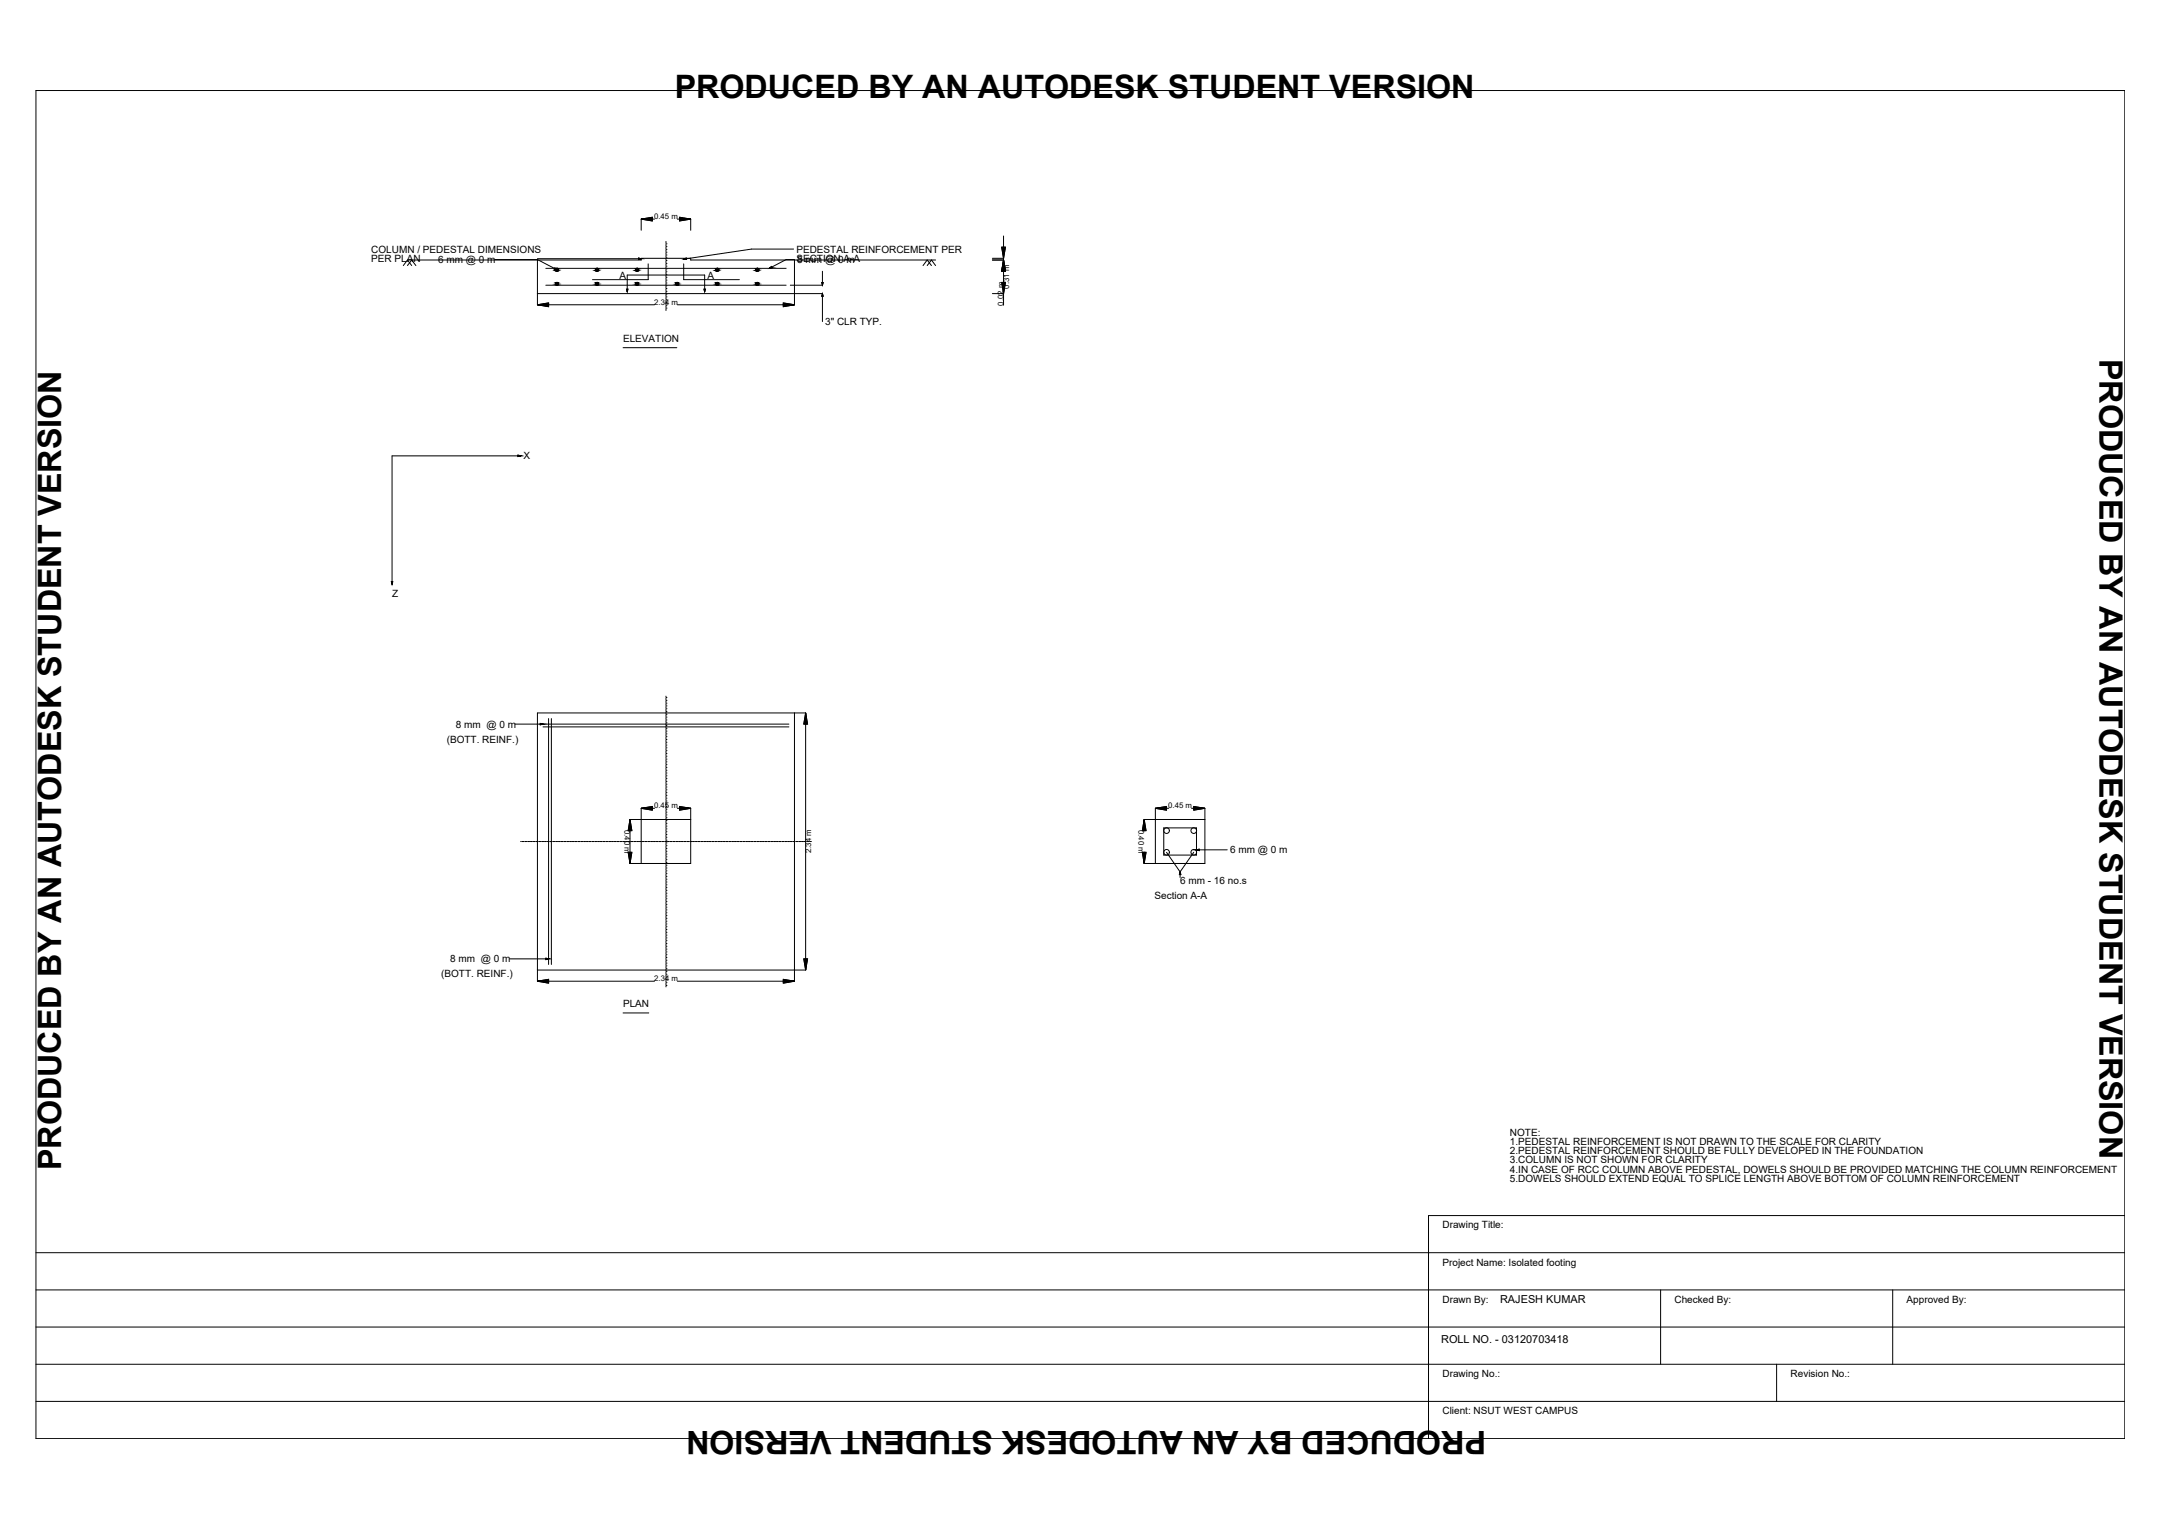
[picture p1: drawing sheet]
<svg xmlns="http://www.w3.org/2000/svg" width="297mm" height="210mm" viewBox="0 0 297 210" stroke-linecap="round" stroke-linejoin="round" font-family="sans-serif">
<!-- layer: 0 -->
<g fill="none" stroke="#000" stroke-width=".14">
<path d="M4.9 12.4h287v185.2h-287zM56 35.7h32.1v-.2h6.8v.2h33.6M56 35.7l-.6 .8M56 35.7l.6 .8M56 36.5l.6-.8 .5 .8M68 35.7h5.8l2.7 1.4M73.8 35.7v6.2M73.8 35.5h14.3M75 39.2h33M75 36.9h33M76.2 36.8l.3 .3-.4-.1zM86.1 39.7h.2l-.1 .4z"/>
<path d="M87.7 35.4l.4 .1-.4 .1zM88.1 30.1l1.5-.3v.6zM88.1 30.1v1.5M89.1 36.2v2.2h-7.7M89.6 30.1h.3M91.5 33.5h.1M91.5 33.9h.1M91.5 34.3h.1M91.5 34.6h.1M91.5 35h.1M91.5 35.4h.1M91.5 35.8h.1"/>
<path d="M91.5 36.2h.1M91.5 36.6h.1M91.5 36.9h.1M91.5 37.3h.1M91.5 37.7h.1M91.5 38.1h.1M91.5 38.5h.1M91.5 38.9h.1M91.5 39.3h.1M91.5 39.6h.1M91.5 33.2v.2M91.5 33.6v.2"/>
<path d="M91.5 34v.2M91.5 34.4v.2M91.5 34.7v.2M91.5 35.1v.2M91.5 35.5v.2M91.5 35.9v.2M91.5 36.3v.2M91.5 36.7v.2M91.5 37v.2M91.5 37.4v.2M91.5 37.8v.2M91.5 38.2v.2"/>
<path d="M91.5 38.6v.2M91.5 39v.2M91.5 39.3v.2M91.5 39.7v.2M93.1 30.1h.3M93.4 29.8l1.5 .3-1.5 .3zM93.9 35.6l.4-.2v.2zM93.9 36.2v2.2h7.7M94.9 30.1v1.5M96.7 39.7h.2l-.1 .4zM105.7 36.9l.3-.3 .1 .2zM108.6 39.2h4.4"/>
<path d="M109 34.2h-5.7l-9.4 1.4M109.2 35.7v6.2M109.2 35.7h-1.2l-2.3 1.2M112.9 38.8h.2l-.1 .4zM113 37.3v1.9M126.8 36.5l.6-.8 .6 .8M127.4 36.5l.6-.8 .5 .8M136.3 35.5h1.6l.2-1.5h-.5l.3 1.7M136.3 35.7h1.6M137.6 38.8h.5l-.2 1.5zM137.9 35.7l.2 1.6h-.5zM137.9 32.4v1.6"/>
<path d="M137.9 36.5v5.4M73.8 41.9l1.6-.3v.5zM73.8 40.3h39.2M75.4 41.9h14.5M85.6 47.8h7.4M86.2 40.1v-2.3h10.6v2.3M91.5 40h.1M91.5 40.4h.1M91.5 40.8h.1M91.5 41.2h.1M91.5 41.6h.1M91.5 41.9h.1"/>
<path d="M91.5 42.3h.1M91.5 40.1v.2M91.5 40.5v.2M91.5 40.9v.2M91.5 41.3v.2M91.5 41.7v.1M91.5 42v.2M91.5 42.4v.3M93.1 41.9h14.5M107.6 41.6l1.6 .3-1.6 .2zM113 40.3l.1 .4h-.2zM113 40.3v3.9"/>
<path d="M136.3 40.3h1.6M53.8 79.9h.2l-.1 .4zM71.2 62.5l.3 .1-.3 .1zM71.5 62.6h-17.6v17.7M70.8 99.5h37.6M74.2 99.4l.4 .1-.4 .1zM74.6 99.9h33.8M75.4 98.7v33.8M75.8 98.7v33.8M91.5 95.8h.1M91.5 96.2h.1M91.5 96.6h.1"/>
<path d="M91.5 97h.1M91.5 97.4h.1M91.5 97.7h.1M91.5 98.1h.1M91.5 98.5h.1M91.5 98.9h.1M91.5 99.3h.1M91.5 99.7h.1M91.5 95.6v.1M91.5 95.9v.2M91.5 96.3v.2M91.5 96.7v.2"/>
<path d="M91.5 97.1v.2M91.5 97.5v.2M91.5 97.8v.2M91.5 98.2v.2M91.5 98.6v.2M91.5 99v.2M91.5 99.4v.2M91.5 99.8v.1M109.2 97.9v36.9M110.7 97.9l.3 1.6h-.6zM110.7 97.9h-36.9v36.9M110.7 99.5v32.2"/>
<path d="M71.5 115.6h.1M71.7 115.6h.1M71.8 115.6h.2M72.1 115.6h.1M72.2 115.6h.2M72.5 115.6h.1M72.6 115.6h.2M72.9 115.6h.1M73 115.6h.2M73.3 115.6h.1M73.4 115.6h.2M73.6 115.6h.1"/>
<path d="M73.7 115.6h.2M74 115.6h.1M74.1 115.6h.2M74.4 115.6h.1M74.5 115.6h.2M74.8 115.6h.1M74.9 115.6h.2M75.2 115.6h.1M75.3 115.6h.2M75.6 115.6h.1M75.7 115.6h.1M75.9 115.6h.1"/>
<path d="M76 115.6h.2M76.3 115.6h.1M76.4 115.6h.2M76.7 115.6h.1M76.8 115.6h.2M77.1 115.6h.1M77.2 115.6h.2M77.5 115.6h.1M77.6 115.6h.2M77.9 115.6h.1M78 115.6h.2M78.2 115.6h.1"/>
<path d="M78.3 115.6h.2M78.6 115.6h.1M78.7 115.6h.2M79 115.6h.1M79.1 115.6h.2M79.4 115.6h.1M79.5 115.6h.2M79.8 115.6h.1M79.9 115.6h.2M80.2 115.6h.1M80.3 115.6h.2M80.6 115.6h.1"/>
<path d="M80.7 115.6h.1M80.9 115.6h.1M81 115.6h.2M81.3 115.6h.1M81.4 115.6h.2M81.7 115.6h.1M81.8 115.6h.2M82.1 115.6h.1M82.2 115.6h.2M82.5 115.6h.1M82.6 115.6h.2M82.9 115.6h.1"/>
<path d="M83 115.6h.1M83.2 115.6h.1M83.3 115.6h.2M83.6 115.6h.1M83.7 115.6h.2M84 115.6h.1M84.1 115.6h.2M84.4 115.6h.1M84.5 115.6h.2M84.8 115.6h.1M84.9 115.6h.2M85.2 115.6h.1"/>
<path d="M85.3 115.6h.1M85.5 115.6h.1M85.6 115.6h.2M85.9 115.6h.1M86 115.6h.2M86.3 117.1h.5l-.2 1.5zM86.3 115.6h.1M86.4 115.6h.2M86.6 112.6l.2 1.5h-.5zM86.6 112.6h8.3M86.6 114.1v3M86.7 115.6h.1"/>
<path d="M86.8 115.6h.2M87.1 115.6h.1M87.2 115.6h.2M87.5 115.6h.1M87.6 115.6h.2M87.8 115.6h.1M87.9 115.6h.2M88.1 111l1.5-.2v.5zM88.1 111v7.6M88.2 115.6h.1M88.3 115.6h.2M88.6 115.6h.1"/>
<path d="M88.7 115.6h.2M89 115.6h.1M89.1 115.6h.2M89.4 115.6h.1M89.5 115.6h.2M89.6 111h.3M89.8 115.6h.1M89.9 115.6h.2M90.2 115.6h.1M90.3 115.6h.1M90.5 115.6h.1M90.6 115.6h.2"/>
<path d="M90.9 115.6h.1M91 115.6h.2M91.3 115.6h.1M91.4 115.6h.2M91.5 100.1h.1M91.5 100.4h.1M91.5 100.8h.1M91.5 101.2h.1M91.5 101.6h.1M91.5 102h.1M91.5 102.4h.1M91.5 102.7h.1"/>
<path d="M91.5 103.1h.1M91.5 103.5h.1M91.5 103.9h.1M91.5 104.3h.1M91.5 104.7h.1M91.5 105h.1M91.5 105.4h.1M91.5 105.8h.1M91.5 106.2h.1M91.5 106.6h.1M91.5 107h.1M91.5 107.3h.1"/>
<path d="M91.5 107.7h.1M91.5 108.1h.1M91.5 108.5h.1M91.5 108.9h.1M91.5 109.3h.1M91.5 109.6h.1M91.5 110h.1M91.5 110.4h.1M91.5 110.8h.1M91.5 111.2h.1M91.5 111.6h.1M91.5 112h.1"/>
<path d="M91.5 112.3h.1M91.5 112.7h.1M91.5 113.1h.1M91.5 113.5h.1M91.5 113.9h.1M91.5 114.3h.1M91.5 114.6h.1M91.5 115h.1M91.5 115.4h.1M91.5 115.8h.1M91.5 116.2h.1M91.5 116.6h.1"/>
<path d="M91.5 116.9h.1M91.5 117.3h.1M91.5 117.7h.1M91.5 118.1h.1M91.5 118.5h.1M91.5 118.9h.1M91.5 119.2h.1M91.5 119.6h.1M91.5 100.2v.1M91.5 100.5v.2M91.5 100.9v.2M91.5 101.3v.2"/>
<path d="M91.5 101.7v.2M91.5 102.1v.2M91.5 102.4v.2M91.5 102.8v.2M91.5 103.2v.2M91.5 103.6v.2M91.5 104v.2M91.5 104.4v.2M91.5 104.8v.1M91.5 105.1v.2M91.5 105.5v.2M91.5 105.9v.2"/>
<path d="M91.5 106.3v.2M91.5 106.7v.2M91.5 107.1v.2M91.5 107.4v.2M91.5 107.8v.2M91.5 108.2v.2M91.5 108.6v.2M91.5 109v.2M91.5 109.4v.1M91.5 109.7v.2M91.5 110.1v.2M91.5 110.5v.2"/>
<path d="M91.5 110.9v.2M91.5 111.3v.2M91.5 111.7v.2M91.5 112v.2M91.5 112.4v.2M91.5 112.8v.2M91.5 113.2v.2M91.5 113.6v.2M91.5 114v.2M91.5 114.4v.1M91.5 114.7v.2M91.5 115.1v.2"/>
<path d="M91.5 115.5v.2M91.5 115.9v.2M91.5 116.3v.2M91.5 116.6v.3M91.5 117v.2M91.5 117.4v.2M91.5 117.8v.2M91.5 118.2v.2M91.5 118.6v.2M91.5 119v.1M91.5 119.3v.2M91.5 119.7v.2"/>
<path d="M91.7 115.6h.1M91.8 115.6h.2M92.1 115.6h.1M92.2 115.6h.2M92.5 115.6h.1M92.5 115.6h.2M92.8 115.6h.1M92.9 115.6h.2M93.1 111h.3M93.2 115.6h.1M93.3 115.6h.2M93.4 110.8l1.5 .2-1.5 .3z"/>
<path d="M93.6 115.6h.1M93.7 115.6h.2M94 115.6h.1M94.1 115.6h.2M94.4 115.6h.1M94.5 115.6h.2M94.8 115.6h.1M94.9 115.6h.1M94.9 111v7.6h-8.3M95.1 115.6h.1M95.2 115.6h.2M95.5 115.6h.1"/>
<path d="M95.6 115.6h.2M95.9 115.6h.1M96 115.6h.2M96.3 115.6h.1M96.4 115.6h.2M96.7 115.6h.1M96.8 115.6h.2M97.1 115.6h.1M97.2 115.6h.2M97.4 115.6h.1M97.5 115.6h.2M97.8 115.6h.1"/>
<path d="M97.9 115.6h.2M98.2 115.6h.1M98.3 115.6h.2M98.6 115.6h.1M98.7 115.6h.2M99 115.6h.1M99.1 115.6h.2M99.4 115.6h.1M99.5 115.6h.2M99.8 115.6h.1M99.9 115.6h.1M100.1 115.6h.1"/>
<path d="M100.2 115.6h.2M100.5 115.6h.1M100.6 115.6h.2M100.9 115.6h.1M101 115.6h.2M101.3 115.6h.1M101.4 115.6h.2M101.7 115.6h.1M101.8 115.6h.2M102.1 115.6h.1M102.1 115.6h.2M102.4 115.6h.1"/>
<path d="M102.5 115.6h.2M102.8 115.6h.1M102.9 115.6h.2M103.2 115.6h.1M103.3 115.6h.2M103.6 115.6h.1M103.7 115.6h.2M104 115.6h.1M104.1 115.6h.2M104.4 115.6h.1M104.5 115.6h.1M104.7 115.6h.1"/>
<path d="M104.8 115.6h.2M105.1 115.6h.1M105.2 115.6h.2M105.5 115.6h.1M105.6 115.6h.2M105.9 115.6h.1M106 115.6h.2M106.3 115.6h.1M106.4 115.6h.2M106.7 115.6h.1M106.8 115.6h.2M107 115.6h.1"/>
<path d="M107.1 115.6h.2M107.4 115.6h.1M107.5 115.6h.2M107.8 115.6h.1M107.9 115.6h.2M108.2 115.6h.1M108.3 115.6h.2M108.6 115.6h.1M108.7 115.6h.2M109 115.6h.1M109.1 115.6h.1M109.4 115.6h.1"/>
<path d="M109.4 115.6h.2M109.7 115.6h.1M109.8 115.6h.2M110.1 115.6h.1M110.2 115.6h.2M110.5 115.6h.1M110.6 115.6h.2M110.9 115.6h.1M111 115.6h.2M111.3 115.6h.1M111.4 115.6h.1M156.9 117.1h.6l-.3 1.5z"/>
<path d="M157.2 112.6l.3 1.5h-.6zM157.2 112.6h8.3M157.2 114v.1M157.2 117.1v.1M158.7 111l1.6-.2v.5zM158.7 111v7.6M159.9 113.7h4.5v3.8h-4.5zM160.3 111h.3M160.3 117.1l1.8 2.7M162.1 119.8l.1 .3h-.2zM162.1 119.8v.7M163.7 111h.3"/>
<path d="M164 110.8l1.5 .2-1.5 .3zM164 117.1l-1.9 2.7M164.4 116.7l.4-.1v.3zM164.4 116.7h4.2M165.5 111v7.6h-8.3M70 131.7h5.4M73.8 134.8l1.6-.3v.6zM73.8 133.3h36.9M75 131.6l.4 .1-.4 .1zM75.4 134.8h14.5M85.6 139.1h3.5M91.5 120h.1"/>
<path d="M91.5 120.4h.1M91.5 120.8h.1M91.5 121.2h.1M91.5 121.5h.1M91.5 121.9h.1M91.5 122.3h.1M91.5 122.7h.1M91.5 123.1h.1M91.5 123.5h.1M91.5 123.9h.1M91.5 124.2h.1M91.5 124.6h.1"/>
<path d="M91.5 125h.1M91.5 125.4h.1M91.5 125.8h.1M91.5 126.2h.1M91.5 126.5h.1M91.5 126.9h.1M91.5 127.3h.1M91.5 127.7h.1M91.5 128.1h.1M91.5 128.5h.1M91.5 128.8h.1M91.5 129.2h.1"/>
<path d="M91.5 129.6h.1M91.5 130h.1M91.5 130.4h.1M91.5 130.8h.1M91.5 131.1h.1M91.5 131.5h.1M91.5 131.9h.1M91.5 132.3h.1M91.5 132.7h.1M91.5 133.1h.1M91.5 133.4h.1M91.5 133.8h.1"/>
<path d="M91.5 134.2h.1M91.5 134.6h.1M91.5 135h.1M91.5 135.4h.1M91.5 120.1v.2M91.5 120.5v.2M91.5 120.9v.2M91.5 121.3v.2M91.5 121.6v.2M91.5 122v.2M91.5 122.4v.2M91.5 122.8v.2"/>
<path d="M91.5 123.2v.2M91.5 123.6v.2M91.5 124v.1M91.5 124.3v.2M91.5 124.7v.2M91.5 125.1v.2M91.5 125.5v.2M91.5 125.9v.2M91.5 126.2v.2M91.5 126.6v.2M91.5 127v.2M91.5 127.4v.2"/>
<path d="M91.5 127.8v.2M91.5 128.2v.2M91.5 128.6v.1M91.5 128.9v.2M91.5 129.3v.2M91.5 129.7v.2M91.5 130.1v.2M91.5 130.5v.2M91.5 130.9v.2M91.5 131.2v.2M91.5 131.6v.2M91.5 132v.2"/>
<path d="M91.5 132.4v.2M91.5 132.8v.2M91.5 133.2v.2M91.5 133.6v.1M91.5 133.9v.2M91.5 134.3v.2M91.5 134.7v.2M91.5 135.1v.2M91.5 135.5v.1M93.1 134.8h14.5M107.6 134.5l1.6 .3-1.6 .3zM110.4 131.7h.6l-.3 1.6z"/>
<path d="M4.9 172.1h287M4.9 177.2h287M228.2 177.2v10.2M260 177.2v10.2M291.9 167h-95.6v30.6M4.9 182.3h287M4.9 187.4h287M4.9 192.5h287M100.6 197.6h.1M244.1 187.4v5.1"/>
<circle cx="76.5" cy="37" r=".2"/>
<circle cx="76.5" cy="39" r=".2"/>
<circle cx="82" cy="39" r=".2"/>
<circle cx="82" cy="37" r=".2"/>
<circle cx="87.5" cy="39" r=".2"/>
<circle cx="87.5" cy="37" r=".2"/>
<circle cx="93" cy="39" r=".2"/>
<circle cx="98.5" cy="37" r=".2"/>
<circle cx="98.5" cy="39" r=".2"/>
<circle cx="104" cy="39" r=".2"/>
<circle cx="104" cy="37" r=".2"/>
<circle cx="160.3" cy="117.1" r=".39"/>
<circle cx="160.3" cy="114.1" r=".39"/>
<circle cx="164" cy="114.1" r=".39"/>
<circle cx="164" cy="117.1" r=".39"/>
</g>
<g fill="#000" stroke="#000" stroke-width=".14">
<path d="M76.5 39.2h.1zM76.5 37.2h.1zM82 39.2h.1zM82 37.2h.1zM86.1 39.7h.2l-.1 .4zM87.5 39.2h.1zM87.5 37.2h.1zM93 39.2h.1zM96.7 39.7h.2l-.1 .4zM98.5 39.2h.1zM98.5 37.2h.1zM104 39.2h.1z"/>
<path d="M104 37.2h.1zM112.9 38.8h.2l-.1 .4zM113 40.3l.1 .4h-.2zM53.8 79.9h.2l-.1 .4zM162.1 119.8l.1 .3h-.2z"/>
<path d="M76.2 36.8l.2 .2h-.3zM76.1 37l.4 .1z"/>
<path d="M76.5 39.2h.1zM76.5 39.2h.1z"/>
<path d="M76.5 37.2h.1zM76.5 37.2h.1z"/>
<path d="M76.5 38.8h.1zM76.5 38.8h.1z"/>
<path d="M76.5 36.9h.1zM76.5 36.9h.1z"/>
<path d="M76.5 38.8h.1zM76.4 38.8h.2z"/>
<path d="M76.5 36.9h.1zM76.4 36.9h.2z"/>
<path d="M76.4 38.8h.2zM76.4 38.8h.2z"/>
<path d="M76.4 36.9h.2zM76.4 36.9h.2z"/>
<path d="M76.4 39.1h.2zM76.4 39.1l.2 .1z"/>
<path d="M76.4 37.2h.2zM76.4 37.2h.2z"/>
<path d="M76.4 38.8l.3 .1zM76.4 38.9h.3z"/>
<path d="M76.4 36.9h.3zM76.4 36.9h.3z"/>
<path d="M76.4 38.9h.3zM76.4 38.9h.3z"/>
<path d="M76.4 39.1h.3zM76.4 39.1h.2z"/>
<path d="M76.4 36.9l.3 .1zM76.4 36.9l.3 .1z"/>
<path d="M76.4 37.2h.3zM76.4 37.2h.2z"/>
<path d="M76.4 38.9h.3zM76.4 38.9h.3z"/>
<path d="M76.4 39.1h.3zM76.4 39.1h.3z"/>
<path d="M76.4 37h.3zM76.4 37h.3z"/>
<path d="M76.4 37.2h.3zM76.4 37.2h.3z"/>
<path d="M76.3 38.9l.4 .1zM76.3 38.9l.4 .1z"/>
<path d="M76.3 39.1h.4zM76.3 39.1h.4z"/>
<path d="M76.3 37h.4zM76.3 37h.4z"/>
<path d="M76.3 37.1h.4zM76.3 37.1l.4 .1z"/>
<path d="M76.3 39h.4zM76.3 39h.4z"/>
<path d="M76.3 39h.4zM76.3 39h.4z"/>
<path d="M76.3 39h.4zM76.3 39l.4 .1z"/>
<path d="M76.3 37l.4 .1zM76.3 37l.4 .1z"/>
<path d="M76.3 37.1h.4zM76.3 37.1h.4z"/>
<path d="M76.3 37.1h.4zM76.3 37.1h.4z"/>
<path d="M82 39.2h.1zM82 39.2h.1z"/>
<path d="M82 37.2h.1zM82 37.2h.1z"/>
<path d="M82 38.8h.1zM82 38.8h.1z"/>
<path d="M82 36.9h.1zM82 36.9h.1z"/>
<path d="M82 38.8h.1zM81.9 38.8h.2z"/>
<path d="M82 36.9h.1zM81.9 36.9h.2z"/>
<path d="M81.9 38.8h.2zM81.9 38.8h.2z"/>
<path d="M81.9 36.9h.2zM81.9 36.9h.2z"/>
<path d="M81.9 39.1h.2zM81.9 39.1l.2 .1z"/>
<path d="M81.9 37.2h.2zM81.9 37.2h.2z"/>
<path d="M81.9 38.8l.3 .1zM81.9 38.9h.3z"/>
<path d="M81.9 36.9h.3zM81.9 36.9h.3z"/>
<path d="M81.9 38.9h.3zM81.9 38.9h.3z"/>
<path d="M81.9 39.1h.3zM81.9 39.1h.2z"/>
<path d="M81.9 36.9l.3 .1zM81.9 36.9l.3 .1z"/>
<path d="M81.9 37.2h.3zM81.9 37.2h.2z"/>
<path d="M81.9 38.9h.3zM81.9 38.9h.3z"/>
<path d="M81.9 39.1h.3zM81.9 39.1h.3z"/>
<path d="M81.9 37h.3zM81.9 37h.3z"/>
<path d="M81.9 37.2h.3zM81.9 37.2h.3z"/>
<path d="M81.8 38.9l.4 .1zM81.8 38.9l.4 .1z"/>
<path d="M81.8 39.1h.4zM81.8 39.1h.4z"/>
<path d="M81.8 37h.4zM81.8 37h.4z"/>
<path d="M81.8 37.1h.4zM81.8 37.1l.4 .1z"/>
<path d="M81.8 39h.4zM81.8 39h.4z"/>
<path d="M81.8 39h.4zM81.8 39h.4z"/>
<path d="M81.8 39h.4zM81.8 39l.4 .1z"/>
<path d="M81.8 37l.4 .1zM81.8 37l.4 .1z"/>
<path d="M81.8 37.1h.4zM81.8 37.1h.4z"/>
<path d="M81.8 37.1h.4zM81.8 37.1h.4z"/>
<path d="M87.5 39.2h.1zM87.5 39.2h.1z"/>
<path d="M87.5 37.2h.1zM87.5 37.2h.1z"/>
<path d="M87.5 38.8h.1zM87.5 38.8h.1z"/>
<path d="M87.5 36.9h.1zM87.5 36.9h.1z"/>
<path d="M87.5 38.8h.1zM87.4 38.8h.2z"/>
<path d="M87.5 36.9h.1zM87.4 36.9h.2z"/>
<path d="M87.4 38.8h.2zM87.4 38.8h.2z"/>
<path d="M87.4 36.9h.2zM87.4 36.9h.2z"/>
<path d="M87.4 39.1h.2zM87.4 39.1l.2 .1z"/>
<path d="M87.4 37.2h.2zM87.4 37.2h.2z"/>
<path d="M87.4 38.8l.3 .1zM87.4 38.9h.3z"/>
<path d="M87.4 36.9h.3zM87.4 36.9h.3z"/>
<path d="M87.4 38.9h.3zM87.4 38.9h.3z"/>
<path d="M87.4 39.1h.3zM87.4 39.1h.2z"/>
<path d="M87.4 36.9l.3 .1zM87.4 36.9l.3 .1z"/>
<path d="M87.4 37.2h.3zM87.4 37.2h.2z"/>
<path d="M87.4 38.9h.3zM87.4 38.9h.3z"/>
<path d="M87.4 39.1h.3zM87.4 39.1h.3z"/>
<path d="M87.4 37h.3zM87.4 37h.3z"/>
<path d="M87.4 37.2h.3zM87.4 37.2h.3z"/>
<path d="M87.4 38.9l.3 .1zM87.4 38.9l.3 .1z"/>
<path d="M87.4 39.1h.3zM87.4 39.1h.3z"/>
<path d="M87.4 37h.3zM87.4 37h.3z"/>
<path d="M87.4 37.1h.3zM87.4 37.1l.3 .1z"/>
<path d="M87.7 35.4l.4 .1h-.4zM87.7 35.5v.1l.4-.1z"/>
<path d="M87.3 39h.4zM87.3 39h.4z"/>
<path d="M87.3 39h.4zM87.3 39h.4z"/>
<path d="M87.3 39h.4zM87.3 39l.4 .1z"/>
<path d="M87.3 37l.4 .1zM87.3 37l.4 .1z"/>
<path d="M87.3 37.1h.4zM87.3 37.1h.4z"/>
<path d="M87.3 37.1h.4zM87.3 37.1h.4z"/>
<path d="M88.1 30.1h1.5v.3zM88.1 30.1h1.5v-.3z"/>
<path d="M93 39.2h.1zM93 39.2h.1z"/>
<path d="M93 38.8h.1zM93 38.8h.1z"/>
<path d="M93 38.8h.1zM92.9 38.8h.2z"/>
<path d="M92.9 38.8h.3zM92.9 38.8h.3z"/>
<path d="M92.9 39.1h.2zM92.9 39.1l.2 .1z"/>
<path d="M92.9 38.8l.3 .1zM92.9 38.9h.3z"/>
<path d="M92.9 38.9h.3zM92.9 38.9h.3z"/>
<path d="M92.9 39.1h.3zM92.9 39.1h.2z"/>
<path d="M92.9 38.9h.3zM92.9 38.9h.3z"/>
<path d="M92.9 39.1h.3zM92.9 39.1h.3z"/>
<path d="M92.9 38.9l.3 .1zM92.9 38.9l.3 .1z"/>
<path d="M92.9 39.1h.3zM92.9 39.1h.3z"/>
<path d="M92.8 39h.4zM92.8 39h.4z"/>
<path d="M92.8 39h.4zM92.8 39h.4z"/>
<path d="M92.8 39h.4zM92.8 39l.4 .1z"/>
<path d="M93.4 29.8l1.5 .3h-1.5zM93.4 30.1v.3l1.5-.3z"/>
<path d="M93.9 35.6l.4-.2v.2zM93.9 35.6h.4z"/>
<path d="M98.5 39.2h.1zM98.5 39.2h.1z"/>
<path d="M98.5 37.2h.1zM98.5 37.2h.1z"/>
<path d="M98.5 38.8h.1zM98.5 38.8h.1z"/>
<path d="M98.5 36.9h.1zM98.5 36.9h.1z"/>
<path d="M98.5 38.8h.1zM98.5 38.8h.1z"/>
<path d="M98.5 36.9h.1zM98.5 36.9h.1z"/>
<path d="M98.5 38.8h.2zM98.4 38.8h.3z"/>
<path d="M98.5 36.9h.2zM98.4 36.9h.3z"/>
<path d="M98.4 39.1h.2zM98.4 39.1l.2 .1z"/>
<path d="M98.4 37.2h.2zM98.4 37.2h.2z"/>
<path d="M98.4 38.8l.3 .1zM98.4 38.9h.3z"/>
<path d="M98.4 36.9h.3zM98.4 36.9h.3z"/>
<path d="M98.4 38.9h.3zM98.4 38.9h.3z"/>
<path d="M98.4 39.1h.3zM98.4 39.1h.2z"/>
<path d="M98.4 36.9l.3 .1zM98.4 36.9l.3 .1z"/>
<path d="M98.4 37.2h.3zM98.4 37.2h.2z"/>
<path d="M98.4 38.9h.3zM98.4 38.9h.3z"/>
<path d="M98.4 39.1h.3zM98.4 39.1h.3z"/>
<path d="M98.4 37h.3zM98.4 37h.3z"/>
<path d="M98.4 37.2h.3zM98.4 37.2h.3z"/>
<path d="M98.4 39.1h.3zM98.4 39.1h.3z"/>
<path d="M98.4 37.1h.3zM98.4 37.1l.3 .1z"/>
<path d="M98.4 38.9l.3 .1zM98.4 38.9l.3 .1z"/>
<path d="M98.4 37h.3zM98.4 37h.3z"/>
<path d="M98.3 39h.4zM98.3 39h.4z"/>
<path d="M98.3 39h.4zM98.3 39h.4z"/>
<path d="M98.3 39h.4zM98.3 39l.4 .1z"/>
<path d="M98.3 37l.4 .1zM98.3 37l.4 .1z"/>
<path d="M98.3 37.1h.4zM98.3 37.1h.4z"/>
<path d="M98.3 37.1h.4zM98.3 37.1h.4z"/>
<path d="M104 39.2h.1zM104 39.2h.1z"/>
<path d="M104 37.2h.1zM104 37.2h.1z"/>
<path d="M104 38.8h.1zM104 38.8h.1z"/>
<path d="M104 36.9h.1zM104 36.9h.1z"/>
<path d="M104 38.8h.1zM104 38.8h.1z"/>
<path d="M104 36.9h.1zM104 36.9h.1z"/>
<path d="M104 38.8h.2zM103.9 38.8h.3z"/>
<path d="M104 36.9h.2zM103.9 36.9h.3z"/>
<path d="M103.9 39.1h.2zM103.9 39.1l.2 .1z"/>
<path d="M103.9 37.2h.2zM103.9 37.2h.2z"/>
<path d="M103.9 38.8l.3 .1zM103.9 38.9h.3z"/>
<path d="M103.9 36.9h.3zM103.9 36.9h.3z"/>
<path d="M103.9 38.9h.3zM103.9 38.9h.3z"/>
<path d="M103.9 39.1h.3zM103.9 39.1h.2z"/>
<path d="M103.9 36.9l.3 .1zM103.9 36.9l.3 .1z"/>
<path d="M103.9 37.2h.3zM103.9 37.2h.2z"/>
<path d="M103.9 38.9h.3zM103.9 38.9h.3z"/>
<path d="M103.9 39.1h.3zM103.9 39.1h.3z"/>
<path d="M103.9 37h.3zM103.9 37h.3z"/>
<path d="M103.9 37.2h.3zM103.9 37.2h.3z"/>
<path d="M103.9 39.1h.3zM103.9 39.1h.3z"/>
<path d="M103.9 37.1h.3zM103.9 37.1l.3 .1z"/>
<path d="M103.9 38.9l.3 .1zM103.9 38.9l.3 .1z"/>
<path d="M103.9 39h.3zM103.9 39l.3 .1z"/>
<path d="M103.9 37h.3zM103.9 37h.3z"/>
<path d="M103.9 37.1h.3zM103.9 37.1h.3z"/>
<path d="M103.9 39h.3zM103.9 39h.3z"/>
<path d="M103.9 39h.3zM103.9 39h.3z"/>
<path d="M103.9 37l.3 .1zM103.9 37l.3 .1z"/>
<path d="M103.9 37.1h.3zM103.9 37.1h.3z"/>
<path d="M105.8 36.8l.2-.2 .1 .2zM105.7 36.9l.4-.1z"/>
<path d="M137.9 35.7v1.6h-.3zM137.9 35.7v1.6h.2z"/>
<path d="M137.9 35.7v1.6h-.3zM137.9 35.7v1.6h.2z"/>
<path d="M137.9 34h.2l-.2 1.5zM137.6 34l.3 1.5v-1.5z"/>
<path d="M137.9 38.8h.2l-.2 1.5zM137.6 38.8l.3 1.5v-1.5z"/>
<path d="M73.8 41.9h1.6v.2zM73.8 41.9h1.6v-.3z"/>
<path d="M107.6 41.6l1.6 .3h-1.6zM107.6 41.9v.2l1.6-.2z"/>
<path d="M71.2 62.5l.3 .1h-.3zM71.2 62.6v.1l.3-.1z"/>
<path d="M74.2 99.4l.4 .1h-.4zM74.2 99.5v.1l.4-.1z"/>
<path d="M110.7 97.9v1.6h-.3zM110.7 97.9v1.6h.3z"/>
<path d="M86.6 112.6v1.5h-.3zM86.6 112.6v1.5h.2z"/>
<path d="M86.6 117.1h.2l-.2 1.5zM86.3 117.1l.3 1.5v-1.5z"/>
<path d="M88.1 111h1.5v.3zM88.1 111h1.5v-.2z"/>
<path d="M93.4 110.8l1.5 .2h-1.5zM93.4 111v.3l1.5-.3z"/>
<path d="M157.2 112.6v1.5h-.3zM157.2 112.6v1.5h.3z"/>
<path d="M157.2 117.1h.3l-.3 1.5zM156.9 117.1l.3 1.5v-1.5z"/>
<path d="M158.7 111h1.6v.3zM158.7 111h1.6v-.2z"/>
<path d="M164 110.8l1.5 .2h-1.5zM164 111v.3l1.5-.3z"/>
<path d="M164.4 116.7l.4-.1v.1zM164.4 116.7l.4 .2v-.2z"/>
<path d="M75 131.6l.4 .1h-.4zM75 131.7v.1l.4-.1z"/>
<path d="M73.8 134.8h1.6v.3zM73.8 134.8h1.6v-.3z"/>
<path d="M107.6 134.5l1.6 .3h-1.6zM107.6 134.8v.3l1.6-.3z"/>
<path d="M110.7 131.7h.3l-.3 1.6zM110.4 131.7l.3 1.6v-1.6z"/>
</g>
<g font-size="4.4">
<text x="92.7" y="13.5">PRODUCED BY AN AUTODESK STUDENT VERSION</text>
<text x="288.4" y="49.3" transform="rotate(90 288.4 49.3)">PRODUCED BY AN AUTODESK STUDENT VERSION</text>
<text x="8.4" y="160.8" transform="rotate(-90 8.4 160.8)">PRODUCED BY AN AUTODESK STUDENT VERSION</text>
<text x="204.2" y="196.5" transform="rotate(-180 204.2 196.5)">PRODUCED BY AN AUTODESK STUDENT VERSION</text>
</g>
<g font-size="1.5">
<text x="206.1" y="179">RAJESH KUMAR</text>
<text x="198" y="184.5">ROLL NO. - 03120703418</text>
</g>
<g font-size="1.4">
<text x="51" y="34.8">COLUMN / PEDESTAL DIMENSIONS</text>
<text x="109.4" y="34.7">PEDESTAL REINFORCEMENT PER</text>
<text x="109.4" y="36">SECTION A-A</text>
<text x="51" y="36">PER PLAN</text>
<text x="60.2" y="36.2">6 mm @ 0 m</text>
<text x="85.1" y="38.3">A</text>
<text x="97.2" y="38.3">A</text>
<text x="109.5" y="36.2">8 mm @ 0 m</text>
<text x="85.6" y="47">ELEVATION</text>
<text x="113.4" y="44.7">3&quot; CLR TYP.</text>
<text x="71.9" y="63.1">X</text>
<text x="53.9" y="82">Z</text>
<text x="62.6" y="100">8 mm @ 0 m</text>
<text x="61.4" y="102">(BOTT. REINF.)</text>
<text x="169" y="117.2">6 mm @ 0 m</text>
<text x="158.6" y="123.5">Section A-A</text>
<text x="162.1" y="121.4">6 mm - 16 no.s</text>
<text x="60.6" y="134.2">(BOTT. REINF.)</text>
<text x="61.9" y="132.2">8 mm @ 0 m</text>
<text x="85.6" y="138.4">PLAN</text>
<text x="207.5" y="156">NOTE:</text>
<text x="207.5" y="157.3">1.PEDESTAL REINFORCEMENT IS NOT DRAWN TO THE SCALE FOR CLARITY</text>
<text x="207.5" y="158.6">2.PEDESTAL REINFORCEMENT SHOULD BE FULLY DEVELOPED IN THE FOUNDATION</text>
<text x="207.5" y="159.8">3.COLUMN IS NOT SHOWN FOR CLARITY</text>
<text x="207.5" y="161.1">4.IN CASE OF RCC COLUMN ABOVE PEDESTAL, DOWELS SHOULD BE PROVIDED MATCHING THE COLUMN REINFORCEMENT</text>
<text x="207.5" y="162.4">5.DOWELS SHOULD EXTEND EQUAL TO SPLICE LENGTH ABOVE BOTTOM OF COLUMN REINFORCEMENT</text>
<text x="198.2" y="168.7">Drawing Title:</text>
<text x="198.2" y="173.9">Project Name: Isolated footing</text>
<text x="198.2" y="179">Drawn By:</text>
<text x="230.1" y="179">Checked By:</text>
<text x="262" y="179">Approved By:</text>
<text x="198.2" y="189.2">Drawing No.:</text>
<text x="246" y="189.2">Revision No.:</text>
<text x="198.2" y="194.3">Client: NSUT WEST CAMPUS</text>
</g>
<g font-size="1.1">
<text x="89.9" y="30.1">0.45 m</text>
<text x="89.9" y="41.9">2.34 m</text>
<text x="137.9" y="42" transform="rotate(-90 137.9 42)">0.02 m</text>
<text x="138.6" y="39.7" transform="rotate(-90 138.6 39.7)">0.31 m</text>
<text x="85.8" y="114" transform="rotate(90 85.8 114)">0.40 m</text>
<text x="89.9" y="111">0.45 m</text>
<text x="156.4" y="114" transform="rotate(90 156.4 114)">0.40 m</text>
<text x="160.5" y="111">0.45 m</text>
<text x="111.5" y="117.2" transform="rotate(-90 111.5 117.2)">2.34 m</text>
<text x="89.9" y="134.8">2.34 m</text>
</g>
</svg>
